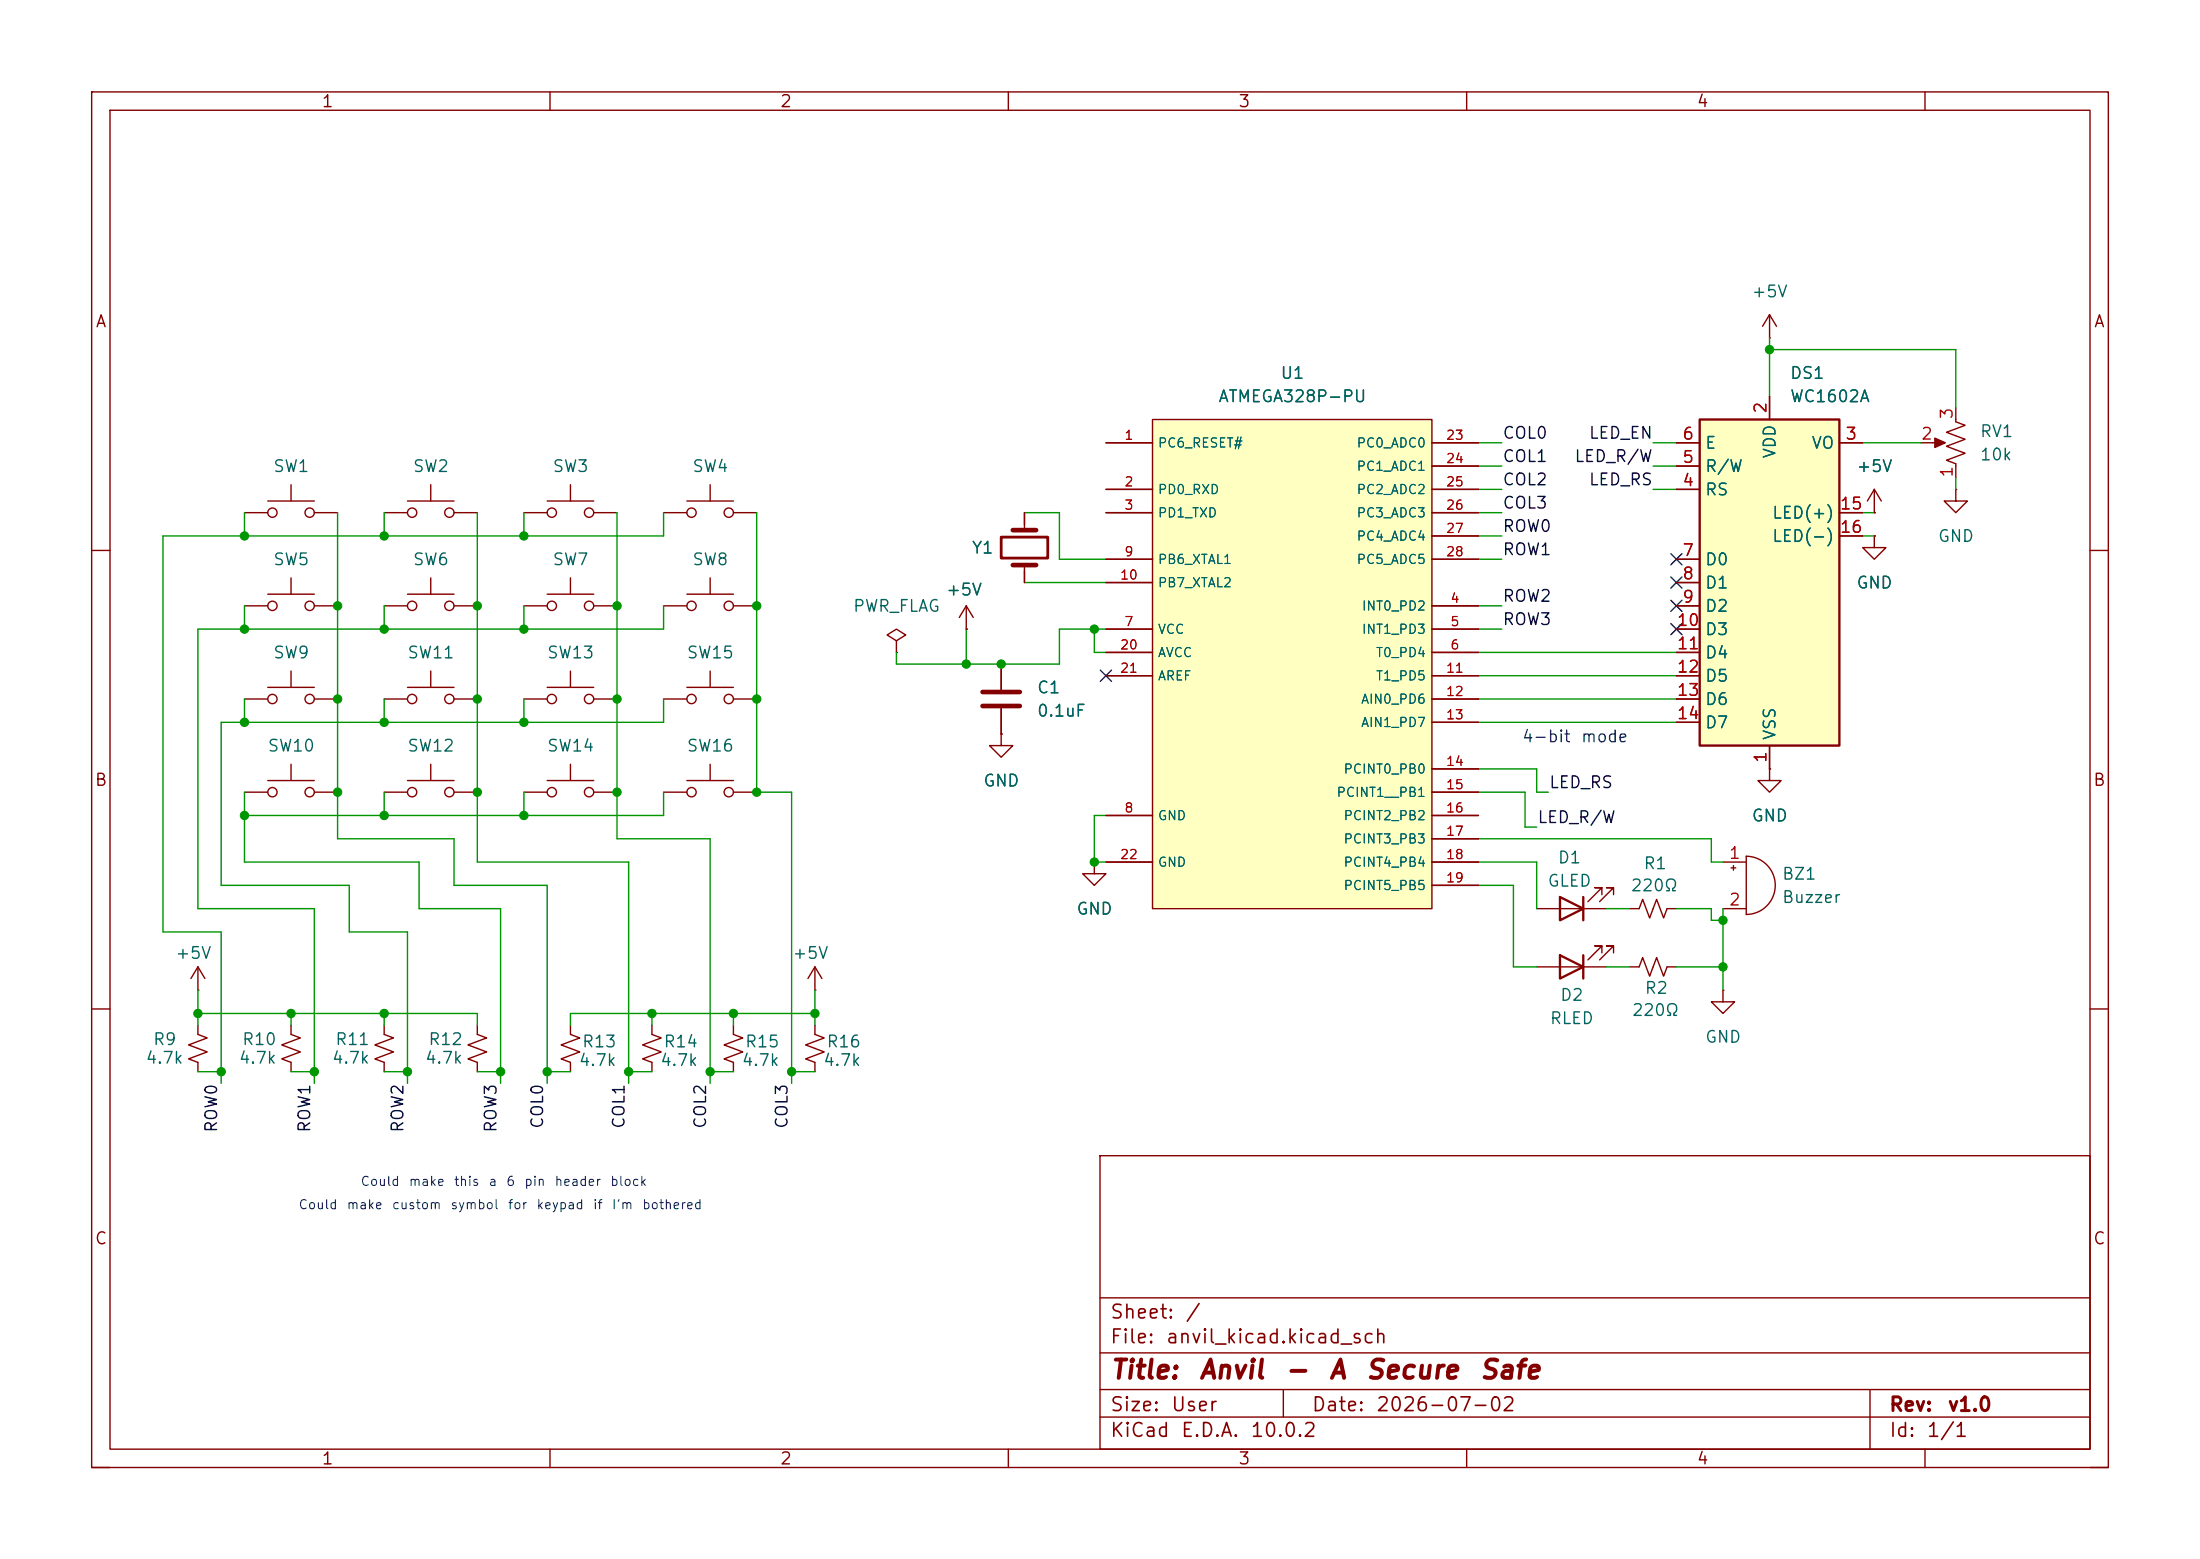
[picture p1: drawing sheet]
<svg xmlns="http://www.w3.org/2000/svg" width="240mm" height="170mm" viewBox="0 0 240 170" stroke-linecap="round" stroke-linejoin="round" font-family="sans-serif">
<g fill="none" stroke="#840000" stroke-width=".15">
<path d="M10 10h220v150h-220zM12 12h216v146h-216zM60 10v2M110 10v2M160 10v2M210 10v2M193 36.9h.1M193 34.3l-.7 1.3M193 34.3l.8 1.3M193 34.3v2.6M204.5 58.4v1.3h1.2l-1.2 1.3-1.3-1.3h1.3M204.5 58.4h.1"/>
<path d="M204.5 55.9h.1M204.5 53.4l-.8 1.2M204.5 53.4l.7 1.2M204.5 53.4v2.5M10 60h2M57.1 66.1h2.6M59.7 64.8h5.1M62.2 63v1.8M64.8 66.1h2.5M228 60h2M10 110h2M31.7 111.8v1l1.1 .4-2.1 .7 2.1 .8-2.1 .8 1 .3v1.1"/>
<path d="M228 110h2M120 126h108v32h-108zM60 158v2M110 158v2M120 154.5h108M120 151.5h108M120 147.5h108M120 141.5h108M140 151.5v3M160 158v2M204 151.5v6.5M210 158v2"/>
<path d="M10 160h2M228 160h2"/>
<circle cx="60.2" cy="66.1" r=".51"/>
<circle cx="64.3" cy="66.1" r=".51"/>
</g>
<path d="M185.4 45.7h15.3v35.6h-15.3z" fill="#ffffc2"/>
<path d="M185.4 45.7h15.3v35.6h-15.3z" fill="none" stroke="#840000" stroke-width=".25"/>
<g fill="none" stroke="#840000" stroke-width=".15">
<path d="M26.7 55.9h2.5M29.2 54.6h5.1M31.7 52.9v1.7M34.3 55.9h2.5M41.9 55.9h2.5M44.4 54.6h5.1M47 52.9v1.7M49.5 55.9h2.6M57.1 55.9h2.6M59.7 54.6h5.1M62.2 52.9v1.7M64.8 55.9h2.5"/>
<path d="M182.9 48.3h2.5M182.9 53.4h2.5M182.9 50.8h2.5M193 43.2v2.5M200.7 48.3h2.5M200.7 55.9h2.5M200.7 58.4h2.5M26.7 66.1h2.5M26.7 76.2h2.5M29.2 64.8h5.1M29.2 75h5.1M31.7 63v1.8"/>
<path d="M31.7 73.2v1.8M34.3 66.1h2.5M34.3 76.2h2.5M41.9 66.1h2.5M44.4 64.8h5.1M47 63v1.8M49.5 66.1h2.6M57.1 76.2h2.6M59.7 75h5.1M62.2 73.2v1.8M64.8 76.2h2.5M72.4 66.1h2.5"/>
<path d="M72.4 76.2h2.5M74.9 64.8h5.1M74.9 75h5.1M77.5 63v1.8M77.5 73.2v1.8M80 66.1h2.5M80 76.2h2.5M182.9 61h2.5M182.9 63.5h2.5M182.9 66.1h2.5M182.9 68.6h2.5M182.9 71.1h2.5"/>
<path d="M182.9 73.7h2.5M182.9 76.2h2.5M182.9 78.8h2.5M57.1 86.4h2.6M59.7 85.1h5.1M62.2 83.3v1.8M64.8 86.4h2.5M72.4 86.4h2.5M74.9 85.1h5.1M77.5 83.3v1.8M80 86.4h2.5M188 94h2.5"/>
<path d="M188 99.1h2.5M188.8 94.6h.6M189.1 94.4v.5M190.5 93.4a3.2 3.2 0 0 1 3.2 3.1 3.2 3.2 0 0 1-3.2 3.2zM193 83.8v1.3h1.3l-1.3 1.3-1.2-1.3h1.2M193 83.8h.1M193 81.3v2.5M21.6 111.8v1l1 .4-2 .7 2 .8-2 .8 1 .3v1.1M21.6 108h.1M21.6 105.4v2.6M21.6 105.4l-.8 1.3M21.6 105.4l.8 1.3"/>
<path d="M62.2 111.8v1l1 .4-2 .7 2 .8-2 .8 1 .3v1.1M71.1 111.8v1l1 .4-2 .7 2 .8-2 .8 1 .3v1.1"/>
<circle cx="29.7" cy="55.9" r=".51"/>
<circle cx="33.8" cy="55.9" r=".51"/>
<circle cx="45" cy="55.9" r=".51"/>
<circle cx="49" cy="55.9" r=".51"/>
<circle cx="60.2" cy="55.9" r=".51"/>
<circle cx="64.3" cy="55.9" r=".51"/>
<circle cx="29.7" cy="66.1" r=".51"/>
<circle cx="29.7" cy="76.2" r=".51"/>
<circle cx="33.8" cy="66.1" r=".51"/>
<circle cx="33.8" cy="76.2" r=".51"/>
<circle cx="45" cy="66.1" r=".51"/>
<circle cx="49" cy="66.1" r=".51"/>
<circle cx="60.2" cy="76.2" r=".51"/>
<circle cx="64.3" cy="76.2" r=".51"/>
<circle cx="75.4" cy="66.1" r=".51"/>
<circle cx="75.4" cy="76.2" r=".51"/>
<circle cx="79.5" cy="66.1" r=".51"/>
<circle cx="79.5" cy="76.2" r=".51"/>
<circle cx="60.2" cy="86.4" r=".51"/>
<circle cx="64.3" cy="86.4" r=".51"/>
<circle cx="75.4" cy="86.4" r=".51"/>
<circle cx="79.5" cy="86.4" r=".51"/>
</g>
<path d="M125.7 45.7h30.5v53.4h-30.5z" fill="#ffffc2"/>
<g fill="none" stroke="#840000" stroke-width=".15">
<path d="M72.4 55.9h2.5M74.9 54.6h5.1M77.5 52.9v1.7M80 55.9h2.5M111.8 55.9v1.9M120.6 48.3h5.1M120.6 53.4h5.1M120.6 55.9h5.1M125.7 45.7h30.5v53.4h-30.5zM156.2 48.3h5.1M156.2 53.4h5.1M156.2 55.9h5.1"/>
<path d="M156.2 50.8h5.1M156.2 58.4h5.1M182.9 48.3h2.5M182.9 53.4h2.5M182.9 50.8h2.5M193 43.2v2.5M200.7 48.3h2.5M200.7 55.9h2.5M200.7 58.4h2.5M204.5 58.4h.1M204.5 55.9h.1M209.5 48.3h2.3"/>
<path d="M213.4 53.4v1.2h1.2l-1.2 1.3-1.3-1.3h1.3M213.4 53.4h.1M213.4 44.5v1.5l1 .4-2.1 .7 2.1 .8-2.1 .8 2.1 .7-2.1 .8 1.1 .4v1.5M41.9 76.2h2.5M44.4 75h5.1M47 73.2v1.8M49.5 76.2h2.6M97.8 69.9l1-.7-1-.6-1 .6 1 .7v1.2M97.8 71.1h.1M105.4 68.6h.1M105.4 66.1l-.8 1.2M105.4 66.1l.8 1.2"/>
<path d="M105.4 66.1v2.5M109.2 72.4v2.8M109.2 77.2v2.8M111.8 61.6v1.9M120.6 68.6h5.1M120.6 71.1h5.1M120.6 61h5.1M120.6 63.5h5.1M120.6 73.7h5.1M156.2 66.1h5.1M156.2 68.6h5.1M156.2 71.1h5.1"/>
<path d="M156.2 61h5.1M156.2 73.7h5.1M156.2 76.2h5.1M156.2 78.8h5.1M182.9 66.1h2.5M182.9 68.6h2.5M182.9 71.1h2.5M182.9 61h2.5M182.9 63.5h2.5M182.9 73.7h2.5M182.9 76.2h2.5M182.9 78.8h2.5"/>
<path d="M26.7 86.4h2.5M29.2 85.1h5.1M31.7 83.3v1.8M34.3 86.4h2.5M41.9 86.4h2.5M44.4 85.1h5.1M47 83.3v1.8M49.5 86.4h2.6M109.2 80v1.3h1.3l-1.3 1.3-1.3-1.3h1.3M109.2 80h.1M119.4 94v1.3h1.2l-1.2 1.2-1.3-1.2h1.3M119.4 94h.1"/>
<path d="M120.6 88.9h5.1M120.6 94h5.1M156.2 88.9h5.1M156.2 83.8h5.1M156.2 86.4h5.1M156.2 91.5h5.1M156.2 94h5.1M156.2 96.5h5.1M167.6 99.1h7.7M174.8 97.6v-.8h-.8h.8l-1.6 1.5M176 97.6v-.8h-.7h.7l-1.5 1.5M177.8 99.1h1l.4-1 .8 2 .7-2 .8 2 .4-1h1"/>
<path d="M193 83.8h.1M193 81.3v2.5M41.9 111.8v1l1 .4-2 .7 2 .8-2 .8 1 .3v1.1M52.1 111.8v1l1 .4-2 .7 2 .8-2 .8 1 .3v1.1M80 111.8v1l1 .4-2 .7 2 .8-2 .8 1 .3v1.1M88.9 111.8v1l1 .4-2 .7 2 .8-2 .8 1 .3v1.1M88.9 108h.1M88.9 105.4v2.6M88.9 105.4l-.8 1.3M88.9 105.4l.8 1.3M167.6 105.4h7.7M174.8 103.9v-.8h-.8h.8l-1.6 1.6"/>
<path d="M176 103.9v-.8h-.7h.7l-1.5 1.6M177.8 105.4h1l.4-1 .8 2 .7-2 .8 2 .4-1h1M188 108v1.2h1.2l-1.2 1.3-1.3-1.3h1.3M188 108h.1"/>
<circle cx="75.4" cy="55.9" r=".51"/>
<circle cx="79.5" cy="55.9" r=".51"/>
<circle cx="45" cy="76.2" r=".51"/>
<circle cx="49" cy="76.2" r=".51"/>
<circle cx="29.7" cy="86.4" r=".51"/>
<circle cx="33.8" cy="86.4" r=".51"/>
<circle cx="45" cy="86.4" r=".51"/>
<circle cx="49" cy="86.4" r=".51"/>
</g>
<path d="M110.5 57.8h2.5M107.2 75.5h4.1M107.2 77h4.1M110.5 61.6h2.5" fill="none" stroke="#840000" stroke-width=".51"/>
<path d="M109.2 58.6h5.1v2.3h-5.1z" fill="none" stroke="#840000" stroke-width=".3"/>
<path d="M170.2 97.8l2.5 1.3-2.5 1.3zM172.7 97.8v2.6M170.2 104.2l2.5 1.2-2.5 1.3zM172.7 104.2v2.5" fill="none" stroke="#840000" stroke-width=".25"/>
<path d="M211.1 47.8l1.1 .5-1.1 .5z" fill="#840000" stroke="#840000" stroke-width=".15"/>
<g fill="none" stroke="#009600" stroke-width=".15">
<path d="M193 38.1h20.4v6.4M193 36.9v6.3M26.7 55.9v2.5M36.8 55.9v35.6h12.7v5h10.2v21.6M41.9 55.9v2.5M52.1 55.9v38.1h16.5v24.1M57.1 55.9v2.5M67.3 55.9v35.6h10.2v26.6M72.4 55.9v2.5h-54.6v43.2h6.3v16.5M82.5 55.9v30.5h3.9v31.7M111.8 55.9h3.8v5.1h5M161.3 58.4h2.5"/>
<path d="M161.3 55.9h2.5M161.3 48.3h2.5M161.3 53.4h2.5M161.3 50.8h2.5M180.3 48.3h2.6M180.3 53.4h2.6M180.3 50.8h2.6M203.2 58.4h1.3M203.2 55.9h1.3M203.2 48.3h6.3M213.4 52.1v1.3M26.7 66.1v2.5"/>
<path d="M26.7 76.2v2.6M41.9 66.1v2.5M41.9 76.2v2.6M57.1 66.1v2.5M57.1 76.2v2.6M72.4 76.2v2.6h-48.3v17.7h14v5.1h6.3v16.5M72.4 66.1v2.5h-50.8v30.5h12.7v19M105.4 68.6v3.8M111.8 63.5h8.8M119.4 68.6v2.5h1.2M120.6 68.6h-5v3.8h-17.8v-1.3M161.3 68.6h2.5"/>
<path d="M161.3 78.8h21.6M161.3 71.1h21.6M161.3 73.7h21.6M161.3 76.2h21.6M161.3 61h2.5M161.3 66.1h2.5M26.7 86.4v7.6h19v5.1h8.9v19M41.9 86.4v2.5M57.1 86.4v2.5M72.4 86.4v2.5h-45.7M120.6 88.9h-1.2v5.1h1.2M161.3 96.5h3.8v8.9h2.5"/>
<path d="M161.3 94h6.3v5.1M161.3 91.5h25.4v2.5h1.3M161.3 86.4h5.1v3.8h1.2M161.3 83.8h6.3v2.6h1.3M175.3 99.1h2.5M182.9 99.1h3.8v1.3h1.3M188 99.1v8.9M21.6 108v3.8M21.6 110.5h30.5v1.3M21.6 116.9h2.5M31.7 116.9h2.6M31.7 110.5v1.3"/>
<path d="M41.9 116.9h2.5M41.9 110.5v1.3M52.1 116.9h2.5M59.7 116.9h2.5M68.6 116.9h2.5M71.1 110.5v1.3M77.5 116.9h2.5M80 110.5v1.3M86.4 116.9h2.5M88.9 110.5h-26.7v1.3M88.9 108v3.8M175.3 105.4h2.5"/>
<path d="M182.9 105.4h5.1"/>
</g>
<path d="M120 73.1l1.3 1.2M121.3 73.1l-1.3 1.2M182.3 68l1.2 1.2M182.3 65.5l1.2 1.2M182.3 60.4l1.2 1.2M182.3 62.9l1.2 1.2M183.5 68l-1.2 1.2M183.5 65.5l-1.2 1.2M183.5 60.4l-1.2 1.2M183.5 62.9l-1.2 1.2" fill="none" stroke="#000084" stroke-width=".15"/>
<g fill="#009600" stroke="#009600" stroke-width=".11">
<circle cx="41.9" cy="110.5" r=".46"/>
<circle cx="44.4" cy="116.9" r=".46"/>
<circle cx="54.6" cy="116.9" r=".46"/>
<circle cx="59.7" cy="116.9" r=".46"/>
<circle cx="68.6" cy="116.9" r=".46"/>
<circle cx="26.7" cy="58.4" r=".46"/>
<circle cx="26.7" cy="68.6" r=".46"/>
<circle cx="41.9" cy="78.8" r=".46"/>
<circle cx="26.7" cy="78.8" r=".46"/>
<circle cx="41.9" cy="58.4" r=".46"/>
<circle cx="41.9" cy="88.9" r=".46"/>
<circle cx="36.8" cy="86.4" r=".46"/>
<circle cx="26.7" cy="88.9" r=".46"/>
<circle cx="21.6" cy="110.5" r=".46"/>
<circle cx="52.1" cy="86.4" r=".46"/>
<circle cx="57.1" cy="88.9" r=".46"/>
<circle cx="31.7" cy="110.5" r=".46"/>
<circle cx="34.3" cy="116.9" r=".46"/>
<circle cx="24.1" cy="116.9" r=".46"/>
<circle cx="52.1" cy="66.1" r=".46"/>
<circle cx="52.1" cy="76.2" r=".46"/>
<circle cx="57.1" cy="68.6" r=".46"/>
<circle cx="36.8" cy="76.2" r=".46"/>
<circle cx="36.8" cy="66.1" r=".46"/>
<circle cx="41.9" cy="68.6" r=".46"/>
<circle cx="57.1" cy="78.8" r=".46"/>
<circle cx="67.3" cy="86.4" r=".46"/>
<circle cx="82.5" cy="86.4" r=".46"/>
<circle cx="57.1" cy="58.4" r=".46"/>
<circle cx="67.3" cy="66.1" r=".46"/>
<circle cx="67.3" cy="76.2" r=".46"/>
<circle cx="82.5" cy="76.2" r=".46"/>
<circle cx="82.5" cy="66.1" r=".46"/>
<circle cx="71.1" cy="110.5" r=".46"/>
<circle cx="80" cy="110.5" r=".46"/>
<circle cx="86.4" cy="116.9" r=".46"/>
<circle cx="77.5" cy="116.9" r=".46"/>
<circle cx="188" cy="100.4" r=".46"/>
<circle cx="188" cy="105.4" r=".46"/>
<circle cx="88.9" cy="110.5" r=".46"/>
<circle cx="119.4" cy="94" r=".46"/>
<circle cx="119.4" cy="68.6" r=".46"/>
<circle cx="109.2" cy="72.4" r=".46"/>
<circle cx="105.4" cy="72.4" r=".46"/>
<circle cx="193" cy="38.1" r=".46"/>
</g>
<g font-size="2" fill="#840000">
<text x="121" y="150.9">Title:</text>
<text x="130.7" y="150.9">Anvil</text>
<text x="140" y="150.9">-</text>
<text x="144.8" y="150.9">A</text>
<text x="148.9" y="150.9">Secure</text>
<text x="161.3" y="150.9">Safe</text>
</g>
<g font-size="1.5" fill="#840000">
<text x="121" y="146.9">File:</text>
<text x="121" y="144.2">Sheet:</text>
<text x="127.1" y="146.9">anvil_kicad.kicad_sch</text>
<text x="129.2" y="144.2">/</text>
<text x="121" y="154.3">Size:</text>
<text x="127.7" y="154.3">User</text>
<text x="143" y="154.3">Date:</text>
<text x="150" y="154.3">2026-07-02</text>
<text x="206" y="154.3">Rev:</text>
<text x="212.4" y="154.3">v1.0</text>
<text x="121" y="157.1">KiCad</text>
<text x="128.7" y="157.1">E.D.A.</text>
<text x="136.3" y="157.1">10.0.2</text>
<text x="206" y="157.1">Id:</text>
<text x="210.1" y="157.1">1/1</text>
</g>
<g font-size="1.3" fill="#840000">
<text x="35" y="12">1</text>
<text x="85" y="12">2</text>
<text x="135" y="12">3</text>
<text x="185" y="12">4</text>
<text x="10.3" y="36">A</text>
<text x="228.3" y="36">A</text>
<text x="10.3" y="86">B</text>
<text x="228.3" y="86">B</text>
<text x="10.3" y="136">C</text>
<text x="228.3" y="136">C</text>
<text x="35" y="160">1</text>
<text x="85" y="160">2</text>
<text x="135" y="160">3</text>
<text x="185" y="160">4</text>
</g>
<g font-size="1.3" fill="#006464">
<text x="191" y="32.7">+5V</text>
<text x="139.6" y="41.6">U1</text>
<text x="195.2" y="41.6">DS1</text>
<text x="132.8" y="44.2">ATMEGA328P-PU</text>
<text x="195.2" y="44.2">WC1602A</text>
<text x="215.9" y="48">RV1</text>
<text x="29.7" y="51.8">SW1</text>
<text x="45" y="51.8">SW2</text>
<text x="60.2" y="51.8">SW3</text>
<text x="75.4" y="51.8">SW4</text>
<text x="185.9" y="51.8">R/W</text>
<text x="185.9" y="49.3">E</text>
<text x="194" y="50.1" transform="rotate(-90 194 50.1)">VDD</text>
<text x="197.5" y="49.3">VO</text>
<text x="202.4" y="51.8">+5V</text>
<text x="215.9" y="50.5">10k</text>
<text x="185.9" y="54.3">RS</text>
<text x="193.2" y="56.9">LED(+)</text>
<text x="193.2" y="59.4">LED(-)</text>
<text x="211.3" y="59.4">GND</text>
<text x="29.7" y="62">SW5</text>
<text x="45" y="62">SW6</text>
<text x="60.2" y="62">SW7</text>
<text x="75.4" y="62">SW8</text>
<text x="103.1" y="65.3">+5V</text>
<text x="105.9" y="60.7">Y1</text>
<text x="185.9" y="62">D0</text>
<text x="185.9" y="64.5">D1</text>
<text x="202.4" y="64.5">GND</text>
<text x="93" y="67">PWR_FLAG</text>
<text x="185.9" y="67">D2</text>
<text x="185.9" y="69.6">D3</text>
<text x="29.7" y="72.1">SW9</text>
<text x="44.3" y="72.1">SW11</text>
<text x="59.6" y="72.1">SW13</text>
<text x="74.8" y="72.1">SW15</text>
<text x="113" y="75.9">C1</text>
<text x="185.9" y="72.1">D4</text>
<text x="185.9" y="74.7">D5</text>
<text x="185.9" y="77.2">D6</text>
<text x="29.1" y="82.3">SW10</text>
<text x="44.3" y="82.3">SW12</text>
<text x="59.6" y="82.3">SW14</text>
<text x="74.8" y="82.3">SW16</text>
<text x="113" y="78.5">0.1uF</text>
<text x="185.9" y="79.7">D7</text>
<text x="194" y="80.8" transform="rotate(-90 194 80.8)">VSS</text>
<text x="107.2" y="86.1">GND</text>
<text x="191" y="89.9">GND</text>
<text x="169.9" y="94.5">D1</text>
<text x="179.2" y="95.1">R1</text>
<text x="117.3" y="100.1">GND</text>
<text x="168.7" y="97">GLED</text>
<text x="177.8" y="97.5">220Ω</text>
<text x="194.3" y="96.2">BZ1</text>
<text x="194.3" y="98.8">Buzzer</text>
<text x="19" y="104.9">+5V</text>
<text x="86.4" y="104.9">+5V</text>
<text x="169" y="112">RLED</text>
<text x="170.1" y="109.5">D2</text>
<text x="177.9" y="111.1">220Ω</text>
<text x="179.3" y="108.7">R2</text>
<text x="15.8" y="116.3">4.7k</text>
<text x="16.6" y="114.3">R9</text>
<text x="26" y="116.3">4.7k</text>
<text x="26.3" y="114.3">R10</text>
<text x="36.1" y="116.3">4.7k</text>
<text x="36.5" y="114.3">R11</text>
<text x="46.3" y="116.3">4.7k</text>
<text x="46.6" y="114.3">R12</text>
<text x="63" y="116.6">4.7k</text>
<text x="63.4" y="114.5">R13</text>
<text x="71.9" y="116.6">4.7k</text>
<text x="72.3" y="114.5">R14</text>
<text x="80.8" y="116.6">4.7k</text>
<text x="81.2" y="114.5">R15</text>
<text x="89.7" y="116.6">4.7k</text>
<text x="90.1" y="114.5">R16</text>
<text x="185.9" y="114">GND</text>
</g>
<g font-size="1.3" fill="#a90000">
<text x="193" y="45.2" transform="rotate(-90 193 45.2)">2</text>
<text x="213.3" y="45.8" transform="rotate(-90 213.3 45.8)">3</text>
<text x="183.4" y="53.3">4</text>
<text x="183.4" y="50.8">5</text>
<text x="183.4" y="48.3">6</text>
<text x="201.2" y="48.3">3</text>
<text x="209.5" y="48.3">2</text>
<text x="213.3" y="52.2" transform="rotate(-90 213.3 52.2)">1</text>
<text x="200.6" y="55.9">15</text>
<text x="200.6" y="58.4">16</text>
<text x="183.4" y="61">7</text>
<text x="183.4" y="63.5">8</text>
<text x="182.8" y="68.6">10</text>
<text x="182.8" y="71.1">11</text>
<text x="183.4" y="66">9</text>
<text x="182.8" y="73.7">12</text>
<text x="182.8" y="76.2">13</text>
<text x="182.8" y="78.7">14</text>
<text x="193" y="83.3" transform="rotate(-90 193 83.3)">1</text>
<text x="188.5" y="94">1</text>
<text x="188.5" y="99.1">2</text>
</g>
<g font-size="1.3" fill="#0f0f0f">
<text x="163.8" y="48.2">COL0</text>
<text x="163.8" y="53.2">COL2</text>
<text x="163.8" y="50.7">COL1</text>
<text x="171.7" y="50.7">LED_R/W</text>
<text x="173.2" y="48.2">LED_EN</text>
<text x="173.2" y="53.2">LED_RS</text>
<text x="163.8" y="58.3">ROW0</text>
<text x="163.8" y="55.8">COL3</text>
<text x="163.8" y="65.9">ROW2</text>
<text x="163.8" y="60.9">ROW1</text>
<text x="163.8" y="68.5">ROW3</text>
<text x="168.9" y="86.3">LED_RS</text>
<text x="167.6" y="90.1">LED_R/W</text>
<text x="24" y="123.6" transform="rotate(-90 24 123.6)">ROW0</text>
<text x="34.2" y="123.6" transform="rotate(-90 34.2 123.6)">ROW1</text>
<text x="44.3" y="123.6" transform="rotate(-90 44.3 123.6)">ROW2</text>
<text x="54.5" y="123.6" transform="rotate(-90 54.5 123.6)">ROW3</text>
<text x="59.6" y="123.2" transform="rotate(-90 59.6 123.2)">COL0</text>
<text x="68.5" y="123.2" transform="rotate(-90 68.5 123.2)">COL1</text>
<text x="77.3" y="123.2" transform="rotate(-90 77.3 123.2)">COL2</text>
<text x="86.2" y="123.2" transform="rotate(-90 86.2 123.2)">COL3</text>
</g>
<g font-size="1.3" fill="#0000c2">
<text x="165.9" y="81.3">4-bit</text>
<text x="172.4" y="81.3">mode</text>
</g>
<g font-size="1" fill="#a90000">
<text x="122.6" y="48.2">1</text>
<text x="122.6" y="53.3">2</text>
<text x="157.7" y="48.2">23</text>
<text x="157.7" y="50.7">24</text>
<text x="157.7" y="53.3">25</text>
<text x="122.6" y="55.8">3</text>
<text x="157.7" y="55.8">26</text>
<text x="157.7" y="58.4">27</text>
<text x="122.1" y="63.4">10</text>
<text x="122.6" y="60.9">9</text>
<text x="157.7" y="60.9">28</text>
<text x="158.1" y="66">4</text>
<text x="122.1" y="71.1">20</text>
<text x="122.6" y="68.5">7</text>
<text x="158.1" y="68.5">5</text>
<text x="158.1" y="71.1">6</text>
<text x="122.1" y="73.6">21</text>
<text x="157.7" y="73.6">11</text>
<text x="157.7" y="76.1">12</text>
<text x="157.7" y="78.7">13</text>
<text x="157.7" y="83.8">14</text>
<text x="122.6" y="88.8">8</text>
<text x="157.7" y="86.3">15</text>
<text x="157.7" y="88.8">16</text>
<text x="122.1" y="93.9">22</text>
<text x="157.7" y="91.4">17</text>
<text x="157.7" y="93.9">18</text>
<text x="157.7" y="96.5">19</text>
</g>
<g font-size="1" fill="#006464">
<text x="126.2" y="49">PC6_RESET#</text>
<text x="147.9" y="49">PC0_ADC0</text>
<text x="147.9" y="51.6">PC1_ADC1</text>
<text x="126.2" y="54.1">PD0_RXD</text>
<text x="126.2" y="56.7">PD1_TXD</text>
<text x="147.9" y="54.1">PC2_ADC2</text>
<text x="147.9" y="56.7">PC3_ADC3</text>
<text x="147.9" y="59.2">PC4_ADC4</text>
<text x="126.2" y="61.7">PB6_XTAL1</text>
<text x="126.2" y="64.3">PB7_XTAL2</text>
<text x="147.9" y="61.7">PC5_ADC5</text>
<text x="126.2" y="69.4">VCC</text>
<text x="126.2" y="71.9">AVCC</text>
<text x="148.5" y="66.8">INT0_PD2</text>
<text x="148.5" y="69.4">INT1_PD3</text>
<text x="150" y="71.9">T0_PD4</text>
<text x="126.2" y="74.4">AREF</text>
<text x="148.4" y="77">AIN0_PD6</text>
<text x="150" y="74.4">T1_PD5</text>
<text x="148.4" y="79.5">AIN1_PD7</text>
<text x="126.2" y="89.7">GND</text>
<text x="145.7" y="87.1">PCINT1__PB1</text>
<text x="146.5" y="84.6">PCINT0_PB0</text>
<text x="146.5" y="89.7">PCINT2_PB2</text>
<text x="126.2" y="94.8">GND</text>
<text x="146.5" y="92.2">PCINT3_PB3</text>
<text x="146.5" y="94.8">PCINT4_PB4</text>
<text x="146.5" y="97.3">PCINT5_PB5</text>
</g>
<g font-size="1" fill="#0000c2">
<text x="39.3" y="129.6">Could</text>
<text x="44.5" y="129.6">make</text>
<text x="49.4" y="129.6">this</text>
<text x="53.2" y="129.6">a</text>
<text x="55.1" y="129.6">6</text>
<text x="57.1" y="129.6">pin</text>
<text x="60.4" y="129.6">header</text>
<text x="66.5" y="129.6">block</text>
<text x="32.5" y="132.1">Could</text>
<text x="37.7" y="132.1">make</text>
<text x="42.7" y="132.1">custom</text>
<text x="49.1" y="132.1">symbol</text>
<text x="55.3" y="132.1">for</text>
<text x="58.4" y="132.1">keypad</text>
<text x="64.6" y="132.1">if</text>
<text x="66.7" y="132.1">I'm</text>
<text x="70" y="132.1">bothered</text>
</g>
</svg>
